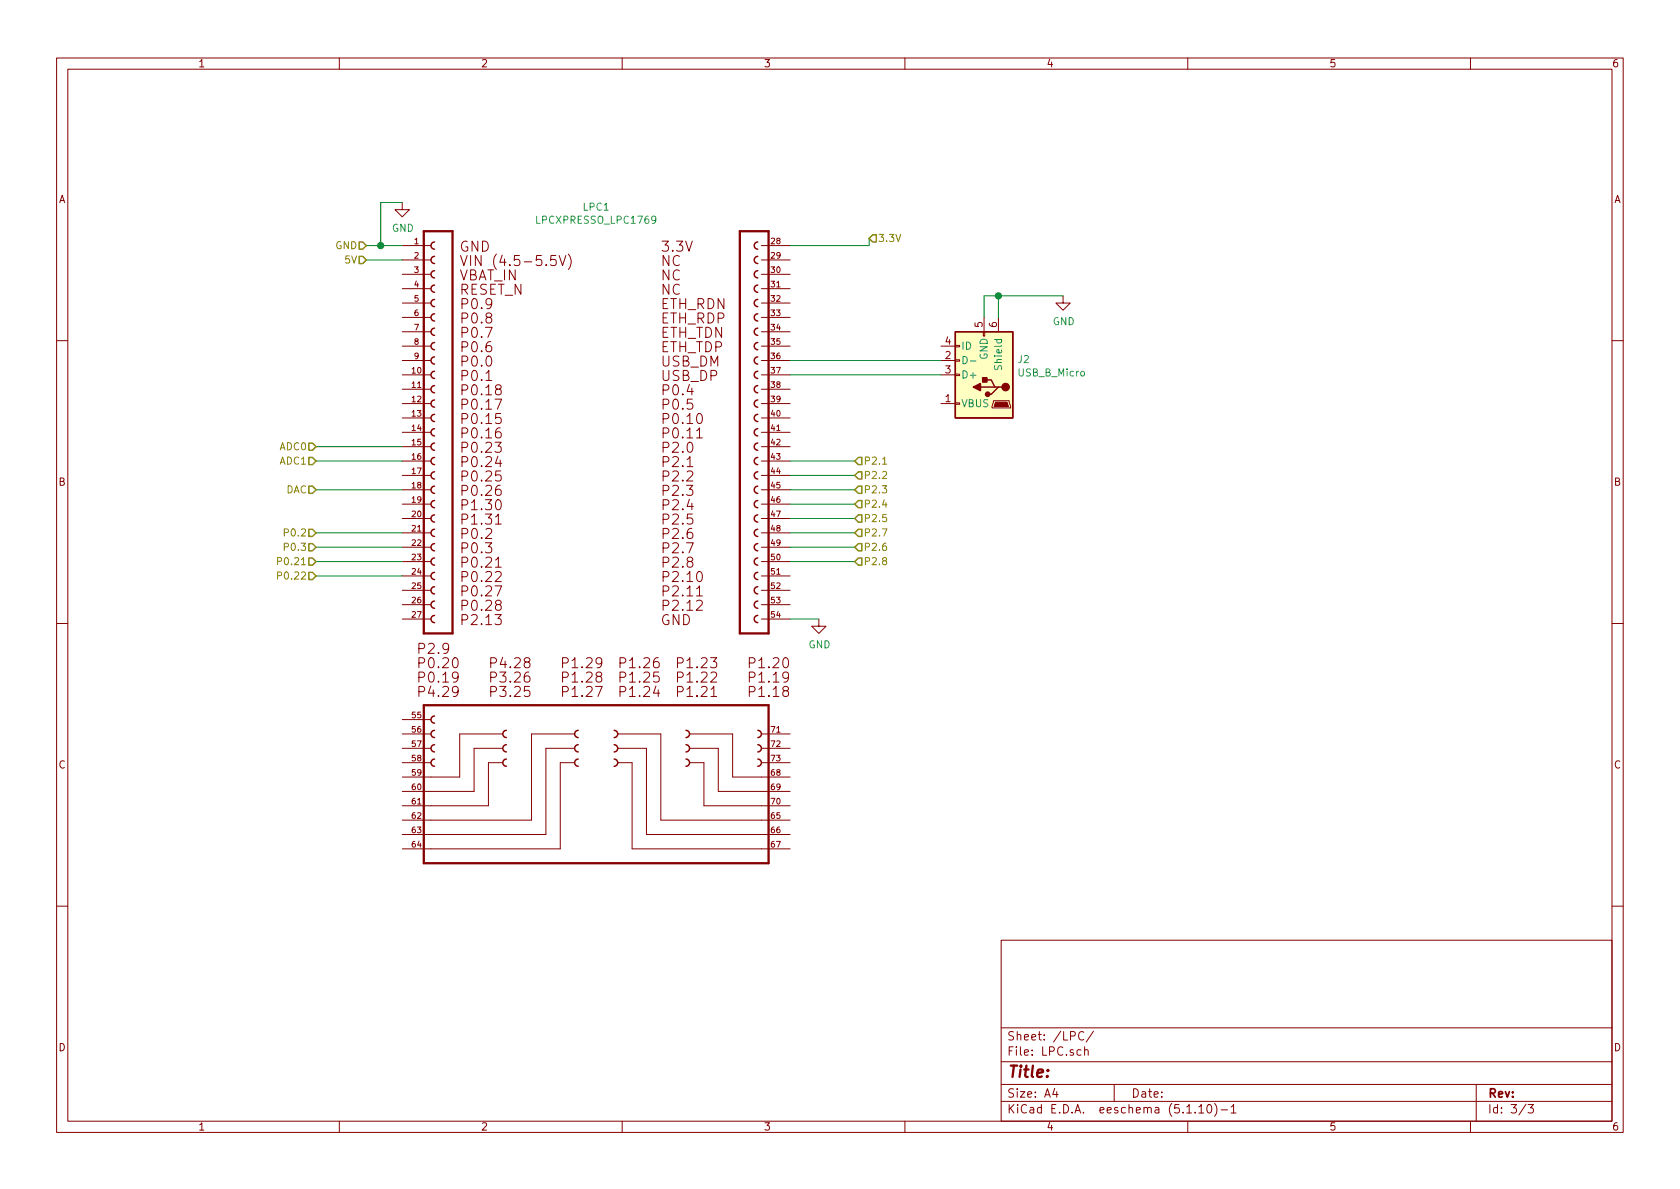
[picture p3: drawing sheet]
<svg xmlns="http://www.w3.org/2000/svg" width="297mm" height="210mm" viewBox="0 0 297 210" stroke-linecap="round" stroke-linejoin="round" font-family="sans-serif">
<g fill="none" stroke="#840000" stroke-width=".18">
<path d="M10 10.3h277v189.9h-277zM12 12.2h273v186.1h-273zM60 10.3v1.9M110 10.3v1.9M160 10.3v1.9M210 10.3v1.9M260 10.3v1.9M71.1 35.8v1.3h1.3l-1.3 1.2-1.3-1.2h1.3M71.1 43.4h5.1M71.1 46h5.1M71.1 48.5h5.1M71.1 51h5.1"/>
<path d="M71.1 53.6h5.1M71.1 56.1h5.1M71.1 58.7h5.1M81.4 45.2l.6 1.8 .6-1.8M98.9 45.2l.6 1.8 .6-1.8M100.5 44.9a2.05 2.05 0 0 1 0 2.7M134.6 43.4h5.1M134.6 46h5.1M134.6 48.5h5.1M134.6 51h5.1M134.6 53.6h5.1M134.6 56.1h5.1"/>
<path d="M134.6 58.7h5.1M173.9 58.7h.2v.7h-.2zM174 56.1v2.6M176.5 56.1v2.6M188 52.3v1.3h1.2l-1.2 1.3-1.3-1.3h1.3M10 60.2h2M71.1 71.4h5.1M71.1 63.7h5.1M71.1 66.3h5.1M71.1 61.2h5.1M71.1 68.8h5.1M71.1 73.9h5.1"/>
<path d="M71.1 76.4h5.1M71.1 79h5.1M134.6 71.4h5.1M134.6 63.7h5.1M134.6 66.3h5.1M134.6 61.2h5.1M134.6 68.8h5.1M134.6 73.9h5.1M134.6 76.4h5.1M134.6 79h5.1M166.4 71.4h2.5M166.4 63.7h2.5"/>
<path d="M166.4 66.3h2.5M166.4 61.2h2.5M168.9 61.1h.8v.2h-.8zM168.9 63.6h.8v.3h-.8zM168.9 66.2h.8v.2h-.8zM168.9 71.2h.8v.3h-.8zM175.6 70.9h2.8l.3 1.2h-3.3zM285 60.2h2M71.1 81.5h5.1M71.1 84.1h5.1M71.1 86.6h5.1M71.1 89.1h5.1"/>
<path d="M71.1 91.7h5.1M71.1 94.2h5.1M71.1 96.8h5.1M71.1 99.3h5.1M134.6 81.5h5.1M134.6 84.1h5.1M134.6 86.6h5.1M134.6 89.1h5.1M134.6 91.7h5.1M134.6 94.2h5.1M134.6 96.8h5.1M134.6 99.3h5.1"/>
<path d="M10 110.3h2M71.1 101.8h5.1M71.1 104.4h5.1M71.1 106.9h5.1M71.1 109.5h5.1M134.6 101.8h5.1M134.6 104.4h5.1M134.6 106.9h5.1M134.6 109.5h5.1M144.8 109.5v1.2h1.2l-1.2 1.3-1.3-1.3h1.3M285 110.3h2M71.1 129.8h5.1"/>
<path d="M71.1 132.3h5.1M71.1 134.9h5.1M71.1 127.2h5.1M88.9 134.9h-2.5v7.6h-15.3M88.9 132.3h-5.1v7.6h-12.7M88.9 129.8h-7.6v7.6h-10.2M101.6 134.9h-2.5v15.2h-28M101.6 132.3h-5.1v15.3h-25.4M101.6 129.8h-7.6v15.2h-22.9M109.2 134.9h2.6v15.2h27.9M109.2 132.3h5.1v15.3h25.4M109.2 129.8h7.6v15.2h22.9"/>
<path d="M121.9 134.9h2.6v7.6h15.2M121.9 132.3h5.1v7.6h12.7M121.9 129.8h7.6v7.6h10.2M134.6 129.8h5.1M134.6 132.3h5.1M134.6 134.9h5.1M10 160.2h2M177 166.3h108v32h-108zM285 160.2h2M60 198.3v1.9M110 198.3v1.9M160 198.3v1.9"/>
<path d="M177 194.8h108M177 191.8h108M177 187.8h108M177 181.8h108M186.5 192.5l-.4 1h1M186.8 193v1M191.1 185.7l-.4-.1-.3 .3 .1 .6 .2 .1 .4-.1M191.6 182.6a.59 .59 0 0 0-.7 0 .59 .59 0 0 0-.2 .7 .56 .56 0 0 0 .3 .5 .56 .56 0 0 0 .6 0M191.8 185.7l.2-.1 .3 .1 .1 .9M191.8 185.1v1.5M193.3 182.3l-1.3 2M197 191.8v3"/>
<path d="M210 198.3v1.9M211.3 196.7v.1M212 195.8l.4-.5v1.5M212 196.8h.8M213.5 195.5l.2-.2a.81 .81 0 0 1 .6 .6 .81 .81 0 0 1-.3 .8l-.1 .1a.79 .79 0 0 1-.4-1.3zM214.8 195.1a1.79 1.79 0 0 1 0 2.3M215.9 196.3h1.1M217.7 195.8l.4-.5v1.5M217.7 196.8h.8M260 198.3v1.9M261 191.8v6.5M269.8 195.2l-1.2 2"/>
<path d="M270.2 195.3h.9l-.5 .6 .4 .1v.7l-.2 .1-.6-.1"/>
</g>
<path d="M168.9 58.7h10.2v15.2h-10.2z" fill="#ffffc2" stroke="#ffffc2" stroke-width=".18"/>
<g fill="none" stroke="#840000" stroke-width=".25">
<path d="M76.8 58a.63 .63 0 0 0-.6 .7 .63 .63 0 0 0 .6 .6M76.8 55.5a.63 .63 0 0 0-.6 .6 .63 .63 0 0 0 .6 .7M76.8 53a.63 .63 0 0 0-.6 .6 .63 .63 0 0 0 .6 .6M76.8 50.4a.63 .63 0 0 0-.6 .6 .63 .63 0 0 0 .6 .7M76.8 47.9a.63 .63 0 0 0-.6 .6 .63 .63 0 0 0 .6 .6M76.8 45.3a.63 .63 0 0 0-.6 .7 .63 .63 0 0 0 .6 .6M76.8 42.8a.63 .63 0 0 0-.6 .6 .63 .63 0 0 0 .6 .7M134 58a.63 .63 0 0 0-.7 .7 .63 .63 0 0 0 .7 .6M134 55.5a.63 .63 0 0 0-.7 .6 .63 .63 0 0 0 .7 .7M134 53a.63 .63 0 0 0-.7 .6 .63 .63 0 0 0 .7 .6M134 50.4a.63 .63 0 0 0-.7 .6 .63 .63 0 0 0 .7 .7M134 47.9a.63 .63 0 0 0-.7 .6 .63 .63 0 0 0 .7 .6"/>
<path d="M134 45.3a.63 .63 0 0 0-.7 .7 .63 .63 0 0 0 .7 .6M134 42.8a.63 .63 0 0 0-.7 .6 .63 .63 0 0 0 .7 .7M168.9 58.7h10.2v15.2h-10.2zM76.8 78.4a.63 .63 0 0 0-.6 .6 .63 .63 0 0 0 .6 .6M76.8 75.8a.63 .63 0 0 0-.6 .6 .63 .63 0 0 0 .6 .7M76.8 73.3a.63 .63 0 0 0-.6 .6 .63 .63 0 0 0 .6 .6M76.8 70.7a.63 .63 0 0 0-.6 .7 .63 .63 0 0 0 .6 .6M76.8 68.2a.63 .63 0 0 0-.6 .6 .63 .63 0 0 0 .6 .7M76.8 65.7a.63 .63 0 0 0-.6 .6 .63 .63 0 0 0 .6 .6M76.8 63.1a.63 .63 0 0 0-.6 .6 .63 .63 0 0 0 .6 .7M76.8 60.6a.63 .63 0 0 0-.6 .6 .63 .63 0 0 0 .6 .6M134 78.4a.63 .63 0 0 0-.7 .6 .63 .63 0 0 0 .7 .6"/>
<path d="M134 75.8a.63 .63 0 0 0-.7 .6 .63 .63 0 0 0 .7 .7M134 73.3a.63 .63 0 0 0-.7 .6 .63 .63 0 0 0 .7 .6M134 70.7a.63 .63 0 0 0-.7 .7 .63 .63 0 0 0 .7 .6M134 68.2a.63 .63 0 0 0-.7 .6 .63 .63 0 0 0 .7 .7M134 65.7a.63 .63 0 0 0-.7 .6 .63 .63 0 0 0 .7 .6M134 63.1a.63 .63 0 0 0-.7 .6 .63 .63 0 0 0 .7 .7M134 60.6a.63 .63 0 0 0-.7 .6 .63 .63 0 0 0 .7 .6M173.4 68.4h2.5M174 67.2h1.3l.6 1.2h.6M177.2 68.4h-.7l-1.2 1.3h-.7M76.8 98.7a.63 .63 0 0 0-.6 .6 .63 .63 0 0 0 .6 .6M76.8 96.1a.63 .63 0 0 0-.6 .7 .63 .63 0 0 0 .6 .6"/>
<path d="M76.8 93.6a.63 .63 0 0 0-.6 .6 .63 .63 0 0 0 .6 .7M76.8 91.1a.63 .63 0 0 0-.6 .6 .63 .63 0 0 0 .6 .6M76.8 88.5a.63 .63 0 0 0-.6 .6 .63 .63 0 0 0 .6 .7M76.8 86a.63 .63 0 0 0-.6 .6 .63 .63 0 0 0 .6 .6M76.8 83.4a.63 .63 0 0 0-.6 .7 .63 .63 0 0 0 .6 .6M76.8 80.9a.63 .63 0 0 0-.6 .6 .63 .63 0 0 0 .6 .7M134 98.7a.63 .63 0 0 0-.7 .6 .63 .63 0 0 0 .7 .6M134 96.1a.63 .63 0 0 0-.7 .7 .63 .63 0 0 0 .7 .6M134 93.6a.63 .63 0 0 0-.7 .6 .63 .63 0 0 0 .7 .7M134 91.1a.63 .63 0 0 0-.7 .6 .63 .63 0 0 0 .7 .6M134 88.5a.63 .63 0 0 0-.7 .6 .63 .63 0 0 0 .7 .7M134 86a.63 .63 0 0 0-.7 .6 .63 .63 0 0 0 .7 .6"/>
<path d="M134 83.4a.63 .63 0 0 0-.7 .7 .63 .63 0 0 0 .7 .6M134 80.9a.63 .63 0 0 0-.7 .6 .63 .63 0 0 0 .7 .7M76.8 108.8a.63 .63 0 0 0-.6 .7 .63 .63 0 0 0 .6 .6M76.8 106.3a.63 .63 0 0 0-.6 .6 .63 .63 0 0 0 .6 .7M76.8 103.8a.63 .63 0 0 0-.6 .6 .63 .63 0 0 0 .6 .6M76.8 101.2a.63 .63 0 0 0-.6 .6 .63 .63 0 0 0 .6 .7M134 108.8a.63 .63 0 0 0-.7 .7 .63 .63 0 0 0 .7 .6M134 106.3a.63 .63 0 0 0-.7 .6 .63 .63 0 0 0 .7 .7M134 103.8a.63 .63 0 0 0-.7 .6 .63 .63 0 0 0 .7 .6M134 101.2a.63 .63 0 0 0-.7 .6 .63 .63 0 0 0 .7 .7M76.8 134.2a.63 .63 0 0 0-.6 .7 .63 .63 0 0 0 .6 .6M76.8 131.7a.63 .63 0 0 0-.6 .6 .63 .63 0 0 0 .6 .7"/>
<path d="M76.8 129.2a.63 .63 0 0 0-.6 .6 .63 .63 0 0 0 .6 .6M76.8 126.6a.63 .63 0 0 0-.6 .6 .63 .63 0 0 0 .6 .7M89.5 134.2a.63 .63 0 0 0-.6 .7 .63 .63 0 0 0 .6 .6M89.5 131.7a.63 .63 0 0 0-.6 .6 .63 .63 0 0 0 .6 .7M89.5 129.2a.63 .63 0 0 0-.6 .6 .63 .63 0 0 0 .6 .6M102.2 134.2a.63 .63 0 0 0-.6 .7 .63 .63 0 0 0 .6 .6M102.2 131.7a.63 .63 0 0 0-.6 .6 .63 .63 0 0 0 .6 .7M102.2 129.2a.63 .63 0 0 0-.6 .6 .63 .63 0 0 0 .6 .6M108.6 134.2a.63 .63 0 0 1 .6 .7 .63 .63 0 0 1-.6 .6M108.6 131.7a.63 .63 0 0 1 .6 .6 .63 .63 0 0 1-.6 .7M108.6 129.2a.63 .63 0 0 1 .6 .6 .63 .63 0 0 1-.6 .6M121.3 134.2a.63 .63 0 0 1 .6 .7 .63 .63 0 0 1-.6 .6"/>
<path d="M121.3 131.7a.63 .63 0 0 1 .6 .6 .63 .63 0 0 1-.6 .7M121.3 129.2a.63 .63 0 0 1 .6 .6 .63 .63 0 0 1-.6 .6M134 134.2a.63 .63 0 0 1 .6 .7 .63 .63 0 0 1-.6 .6M134 131.7a.63 .63 0 0 1 .6 .6 .63 .63 0 0 1-.6 .7M134 129.2a.63 .63 0 0 1 .6 .6 .63 .63 0 0 1-.6 .6"/>
</g>
<g fill="#840000" stroke="#840000" stroke-width=".25">
<path d="M173.7 66.8h.8v.8h-.8z"/>
<path d="M172.1 68.4l1.3-.6v1.3z"/>
<circle cx="177.8" cy="68.4" r=".63"/>
<circle cx="174.6" cy="69.7" r=".38"/>
</g>
<path d="M176 71.1h2.1l.2 .8h-2.5z" fill="#840000" stroke="#840000" stroke-width=".18"/>
<path d="M170.3 63a.64 .64 0 0 1 .7 .7 .64 .64 0 0 1-.7 .6zM171.6 63.8h.9" fill="none" stroke="#008484" stroke-width=".18"/>
<path d="M74.9 40.9h5.1v71.1h-5.1zM130.8 40.9h5.1v71.1h-5.1zM74.9 124.7h61v27.9h-61z" fill="none" stroke="#840000" stroke-width=".41"/>
<g fill="none" stroke="#008400" stroke-width=".18">
<path d="M71.1 35.8h-3.8v7.6M64.8 43.4h6.3M64.8 46h6.3M153.7 42.2v1.2h-14M176.5 52.3v3.8M188 52.3h-14v3.8M55.9 79h15.2M139.7 66.3h26.7M139.7 63.7h26.7M55.9 99.3h15.2M55.9 96.8h15.2M55.9 94.2h15.2"/>
<path d="M55.9 86.6h15.2M55.9 81.5h15.2M139.7 89.1h11.4M139.7 99.3h11.4M139.7 96.8h11.4M139.7 94.2h11.4M139.7 91.7h11.4M139.7 86.6h11.4M139.7 81.5h11.4M139.7 84.1h11.4M55.9 101.8h15.2M139.7 109.5h5.1"/>
</g>
<g fill="none" stroke="#848400" stroke-width=".25">
<path d="M63.5 42.8h.6l.7 .6-.7 .7h-.6zM63.5 45.3h.6l.7 .7-.7 .6h-.6zM154.3 41.5h.6v1.3h-.6l-.6-.6zM54.6 78.4h.6l.7 .6-.7 .6h-.6zM54.6 86h.6l.7 .6-.7 .6h-.6zM54.6 98.7h.6l.7 .6-.7 .6h-.6zM54.6 96.1h.6l.7 .7-.7 .6h-.6zM54.6 93.6h.6l.7 .6-.7 .7h-.6zM54.6 80.9h.6l.7 .6-.7 .7h-.6zM151.8 98.7h.6v1.2h-.6l-.7-.6zM151.8 93.6h.6v1.3h-.6l-.7-.7zM151.8 96.1h.6v1.3h-.6l-.7-.6z"/>
<path d="M151.8 91.1h.6v1.2h-.6l-.7-.6zM151.8 88.5h.6v1.3h-.6l-.7-.7zM151.8 86h.6v1.2h-.6l-.7-.6zM151.8 83.4h.6v1.3h-.6l-.7-.6zM151.8 80.9h.6v1.3h-.6l-.7-.7zM54.6 101.2h.6l.7 .6-.7 .7h-.6z"/>
</g>
<path d="M49.1 99.3l.6-.1v-.5l-.1-.1h-.5v1.3M156 82.1h.8M49.1 101.8l.6-.1v-.4l-.1-.2h-.5v1.3" fill="none" stroke="#848400" stroke-width=".18"/>
<g fill="#008400" stroke="#008400" stroke-width=".25">
<circle cx="67.3" cy="43.4" r=".51"/>
<circle cx="176.5" cy="52.3" r=".51"/>
</g>
<text font-size="2.8" fill="#840000" x="178" y="190.5">Title:</text>
<g font-size="2.5" fill="#840000">
<text x="81.2" y="44.5">GND</text>
<text x="83.4" y="47.1">VIN (4.5-5.5V)</text>
<text x="116.9" y="47.1">NC</text>
<text x="117.2" y="44.5">3.3V</text>
<text x="81.1" y="49.6">VBAT_IN</text>
<text x="81.2" y="52.1">RESET_N</text>
<text x="116.9" y="52.1">NC</text>
<text x="116.9" y="49.6">NC</text>
<text x="81.7" y="59.8">P0.7</text>
<text x="81.7" y="57.2">P0.8</text>
<text x="81.7" y="54.7">P0.9</text>
<text x="116.7" y="59.8">ETH_TDN</text>
<text x="116.8" y="54.7">ETH_RDN</text>
<text x="116.8" y="57.2">ETH_RDP</text>
<text x="81.7" y="64.8">P0.0</text>
<text x="81.7" y="62.3">P0.6</text>
<text x="116.7" y="62.3">ETH_TDP</text>
<text x="116.8" y="64.8">USB_DM</text>
<text x="81.7" y="67.4">P0.1</text>
<text x="81.9" y="69.9">P0.18</text>
<text x="116.9" y="67.4">USB_DP</text>
<text x="117.3" y="69.9">P0.4</text>
<text x="81.9" y="75">P0.15</text>
<text x="81.9" y="77.5">P0.16</text>
<text x="81.9" y="72.5">P0.17</text>
<text x="117.3" y="72.5">P0.5</text>
<text x="117.4" y="75">P0.10</text>
<text x="117.4" y="77.5">P0.11</text>
<text x="81.9" y="80.1">P0.23</text>
<text x="81.9" y="82.6">P0.24</text>
<text x="117.3" y="80.1">P2.0</text>
<text x="117.3" y="82.6">P2.1</text>
<text x="81.9" y="85.2">P0.25</text>
<text x="81.9" y="87.7">P0.26</text>
<text x="117.3" y="85.2">P2.2</text>
<text x="117.3" y="87.7">P2.3</text>
<text x="81.7" y="95.3">P0.2</text>
<text x="81.9" y="90.2">P1.30</text>
<text x="81.9" y="92.8">P1.31</text>
<text x="117.3" y="90.2">P2.4</text>
<text x="117.3" y="92.8">P2.5</text>
<text x="117.3" y="95.3">P2.6</text>
<text x="81.7" y="97.9">P0.3</text>
<text x="81.9" y="100.4">P0.21</text>
<text x="117.3" y="97.9">P2.7</text>
<text x="117.3" y="100.4">P2.8</text>
<text x="81.9" y="102.9">P0.22</text>
<text x="81.9" y="105.5">P0.27</text>
<text x="117.4" y="102.9">P2.10</text>
<text x="117.4" y="105.5">P2.11</text>
<text x="81.9" y="108">P0.28</text>
<text x="81.9" y="110.6">P2.13</text>
<text x="116.8" y="110.6">GND</text>
<text x="117.4" y="108">P2.12</text>
<text x="74.1" y="115.6">P2.9</text>
<text x="74.3" y="118.2">P0.20</text>
<text x="87" y="118.2">P4.28</text>
<text x="99.7" y="118.2">P1.29</text>
<text x="109.8" y="118.2">P1.26</text>
<text x="120" y="118.2">P1.23</text>
<text x="132.7" y="118.2">P1.20</text>
<text x="74.3" y="120.7">P0.19</text>
<text x="74.3" y="123.3">P4.29</text>
<text x="87" y="123.3">P3.25</text>
<text x="87" y="120.7">P3.26</text>
<text x="99.7" y="123.3">P1.27</text>
<text x="99.7" y="120.7">P1.28</text>
<text x="109.8" y="123.3">P1.24</text>
<text x="109.8" y="120.7">P1.25</text>
<text x="120" y="123.3">P1.21</text>
<text x="120" y="120.7">P1.22</text>
<text x="132.7" y="123.3">P1.18</text>
<text x="132.7" y="120.7">P1.19</text>
</g>
<g font-size="2.1" fill="#840000">
<text x="178" y="184">Sheet: /LPC/</text>
<text x="178" y="186.7">File: LPC.sch</text>
<text x="178" y="196.9">KiCad E.D.A. eeschema (5.1.10)-1</text>
<text x="178" y="194.1">Size: A4</text>
<text x="200" y="194.1">Date:</text>
<text x="263" y="194.1">Rev:</text>
<text x="263" y="196.9">Id: 3/3</text>
</g>
<g font-size="1.8" fill="#840000">
<text x="35" y="11.9">1</text>
<text x="85" y="11.9">2</text>
<text x="135" y="11.9">3</text>
<text x="185" y="11.9">4</text>
<text x="235" y="11.9">5</text>
<text x="285" y="11.9">6</text>
<text x="10.4" y="35.9">A</text>
<text x="285.4" y="35.9">A</text>
<text x="173.7" y="57.9" transform="rotate(-90 173.7 57.9)">5</text>
<text x="176.3" y="57.9" transform="rotate(-90 176.3 57.9)">6</text>
<text x="167.2" y="63.5">2</text>
<text x="167.2" y="61">4</text>
<text x="167.2" y="71.1">1</text>
<text x="167.2" y="66">3</text>
<text x="10.4" y="85.9">B</text>
<text x="285.4" y="85.9">B</text>
<text x="10.4" y="135.9">C</text>
<text x="285.4" y="135.9">C</text>
<text x="10.4" y="185.9">D</text>
<text x="285.4" y="185.9">D</text>
<text x="35" y="199.9">1</text>
<text x="85" y="199.9">2</text>
<text x="135" y="199.9">3</text>
<text x="185" y="199.9">4</text>
<text x="235" y="199.9">5</text>
<text x="285" y="199.9">6</text>
</g>
<g font-size="1.8" fill="#008484">
<text x="69.3" y="41">GND</text>
<text x="95.1" y="39.6">LPCXPRESSO_LPC1769</text>
<text x="103.1" y="37.3">LPC1</text>
<text x="186.1" y="57.5">GND</text>
<text x="169.9" y="61.8">ID</text>
<text x="174.6" y="63.6" transform="rotate(-90 174.6 63.6)">GND</text>
<text x="177.2" y="65" transform="rotate(-90 177.2 65)">Shield</text>
<text x="180" y="64.2">J2</text>
<text x="169.9" y="66.9">D+</text>
<text x="180.1" y="66.6">USB_B_Micro</text>
<text x="169.9" y="72">VBUS</text>
<text x="143" y="114.6">GND</text>
</g>
<g font-size="1.8" fill="#848400">
<text x="59.3" y="44.1">GND</text>
<text x="61.1" y="46.6">5V</text>
<text x="155.2" y="42.8">3.3V</text>
<text x="49.5" y="82.2">ADC1</text>
<text x="49.5" y="79.6">ADC0</text>
<text x="152.7" y="82.2">P2.1</text>
<text x="50.5" y="87.2">DAC</text>
<text x="152.7" y="89.8">P2.4</text>
<text x="152.7" y="87.2">P2.3</text>
<text x="152.7" y="84.7">P2.2</text>
<text x="50.7" y="94.9">P0.2</text>
<text x="152.7" y="94.9">P2.7</text>
<text x="152.7" y="92.3">P2.5</text>
<text x="49.7" y="99.9">P0.21</text>
<text x="50.7" y="97.4">P0.3</text>
<text x="152.7" y="99.9">P2.8</text>
<text x="152.7" y="97.4">P2.6</text>
<text x="49.7" y="102.5">P0.22</text>
</g>
<g font-size="1.4" fill="#840000">
<text x="73.3" y="43.2">1</text>
<text x="73.3" y="45.7">2</text>
<text x="136.4" y="43.2">28</text>
<text x="136.4" y="45.7">29</text>
<text x="73.3" y="48.3">3</text>
<text x="73.3" y="50.8">4</text>
<text x="73.3" y="53.3">5</text>
<text x="136.4" y="48.3">30</text>
<text x="136.4" y="50.8">31</text>
<text x="136.4" y="53.3">32</text>
<text x="73.3" y="55.9">6</text>
<text x="73.3" y="58.4">7</text>
<text x="136.4" y="55.9">33</text>
<text x="136.4" y="58.4">34</text>
<text x="73.3" y="61">8</text>
<text x="73.3" y="63.5">9</text>
<text x="136.4" y="61">35</text>
<text x="136.4" y="63.5">36</text>
<text x="72.9" y="66">10</text>
<text x="72.9" y="68.6">11</text>
<text x="72.9" y="71.1">12</text>
<text x="136.4" y="66">37</text>
<text x="136.4" y="68.6">38</text>
<text x="136.4" y="71.1">39</text>
<text x="72.9" y="73.7">13</text>
<text x="72.9" y="76.2">14</text>
<text x="136.4" y="73.7">40</text>
<text x="136.4" y="76.2">41</text>
<text x="72.9" y="78.7">15</text>
<text x="72.9" y="81.3">16</text>
<text x="72.9" y="83.8">17</text>
<text x="136.4" y="78.7">42</text>
<text x="136.4" y="81.3">43</text>
<text x="136.4" y="83.8">44</text>
<text x="72.9" y="86.4">18</text>
<text x="72.9" y="88.9">19</text>
<text x="136.4" y="86.4">45</text>
<text x="136.4" y="88.9">46</text>
<text x="72.9" y="91.4">20</text>
<text x="72.9" y="94">21</text>
<text x="136.4" y="91.4">47</text>
<text x="136.4" y="94">48</text>
<text x="72.9" y="96.5">22</text>
<text x="72.9" y="99.1">23</text>
<text x="72.9" y="101.6">24</text>
<text x="136.4" y="96.5">49</text>
<text x="136.4" y="99.1">50</text>
<text x="136.4" y="101.6">51</text>
<text x="72.9" y="104.1">25</text>
<text x="72.9" y="106.7">26</text>
<text x="136.4" y="104.1">52</text>
<text x="136.4" y="106.7">53</text>
<text x="72.9" y="109.2">27</text>
<text x="136.4" y="109.2">54</text>
<text x="72.9" y="127">55</text>
<text x="72.9" y="129.5">56</text>
<text x="136.4" y="129.5">71</text>
<text x="72.9" y="132.1">57</text>
<text x="72.9" y="134.6">58</text>
<text x="72.9" y="137.2">59</text>
<text x="136.4" y="137.2">68</text>
<text x="136.4" y="132.1">72</text>
<text x="136.4" y="134.6">73</text>
<text x="72.9" y="139.7">60</text>
<text x="72.9" y="142.2">61</text>
<text x="136.4" y="139.7">69</text>
<text x="136.4" y="142.2">70</text>
<text x="72.9" y="144.8">62</text>
<text x="72.9" y="147.3">63</text>
<text x="72.9" y="149.9">64</text>
<text x="136.4" y="144.8">65</text>
<text x="136.4" y="147.3">66</text>
<text x="136.4" y="149.9">67</text>
</g>
</svg>
